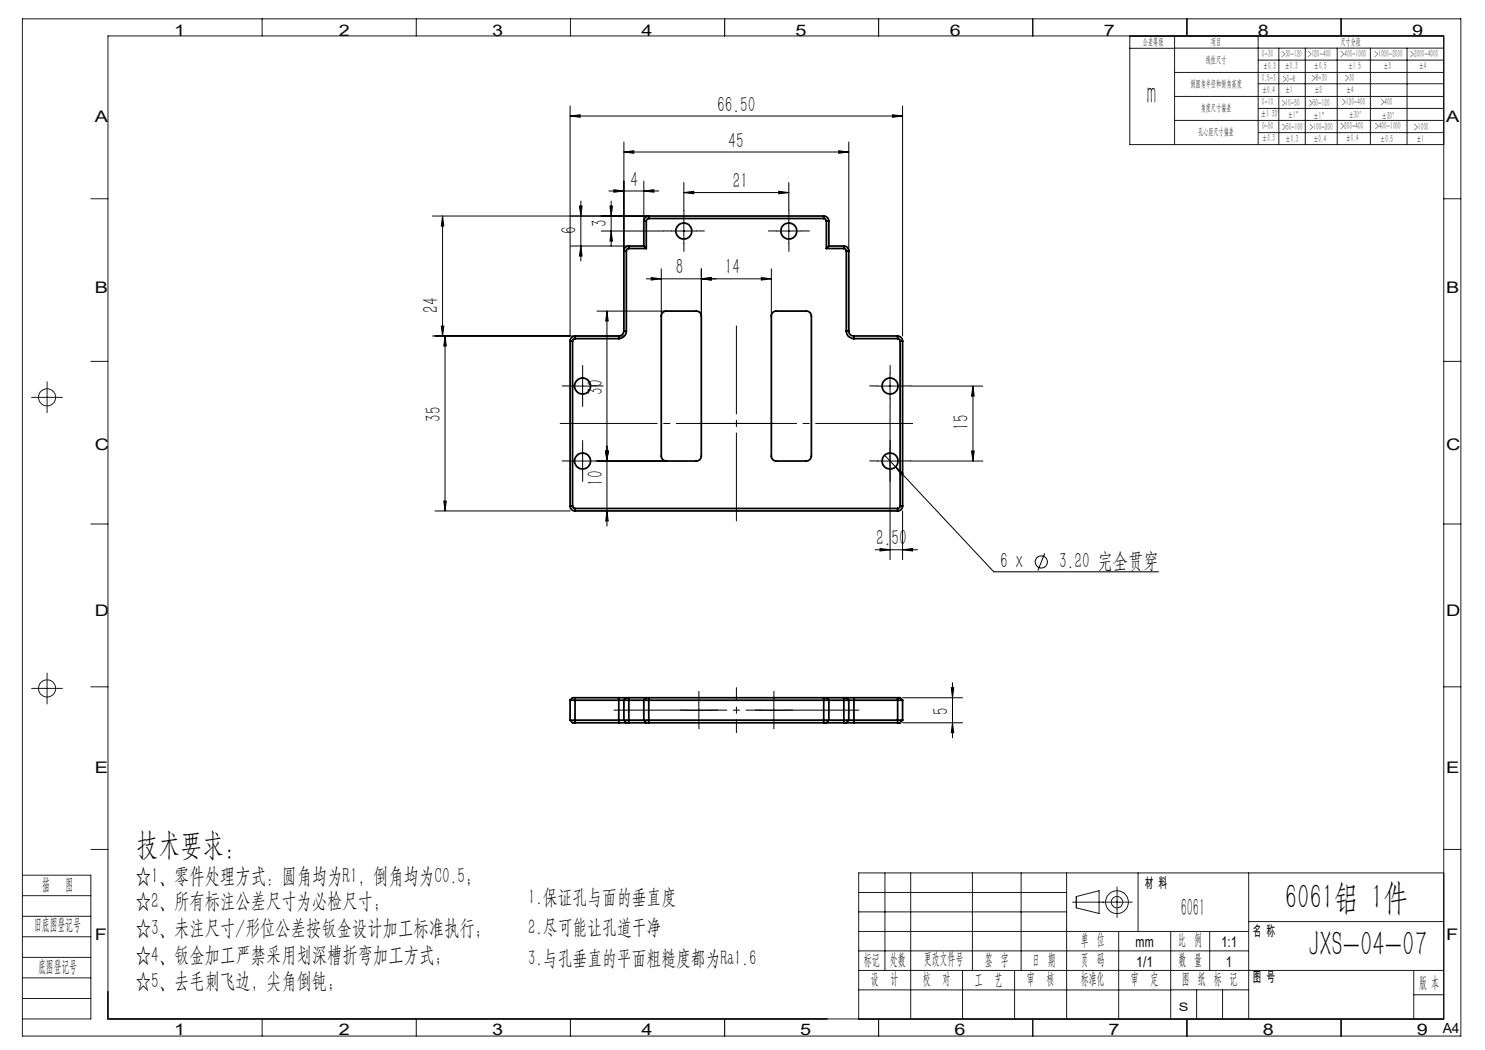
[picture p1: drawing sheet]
<svg xmlns="http://www.w3.org/2000/svg" width="297mm" height="210mm" viewBox="0 0 297 210" stroke-linecap="round" stroke-linejoin="round" font-family="sans-serif">
<g fill="none" stroke="#000" stroke-width=".2">
<path d="M114 23.2l2-.2v.5zM114 21.2v46M114 23.2h66.5M121.8 38.2h10M122.8 38l2 .2-2 .2zM124.8 30.4l2-.2v.4zM124.8 28.4v21.8M124.8 30.4h45M128.8 38.2l2-.2v.4zM128.8 36.2v8M136.8 38.5l1.9-.2v.5zM136.8 36.5v5.6"/>
<path d="M136.8 38.5h21M155.8 38.3l2 .2-2 .3zM157.8 36.5v5.6M167.7 30.2l2.1 .2-2.1 .2zM169.8 28.4v21.8M178.5 23l2 .2-2 .3zM180.5 21.2v46M86.5 43.2h43.3M88.5 43.2l.3 2h-.5zM88.5 43.2v24M114.2 49.2h11.6M115.9 41.2h.5l-.2 2z"/>
<path d="M116.2 40.2v12M116.2 49.2l.2 2h-.5zM120.2 46.2h12.5M122 41.2h.5l-.3 2zM122.2 40.2v9M122.2 46.2l.3 2h-.5zM129.3 55.8h25M130.2 55.5l2.1 .3-2.1 .2zM132.3 53.8v9.4M134.3 46.2h5M136.8 43.7v5M140.3 53.8v9.4"/>
<path d="M140.3 55.8l2-.3v.5zM152.3 55.5l2 .3-2 .2zM154.3 53.8v9.4M155.3 46.2h5M157.8 43.7v5M86.5 67.2h38.3M88.3 65.2h.5l-.3 2zM89 67.2l.3 2h-.5zM89 67.2v35M114 77.2h5M116.5 74.7v5M119.4 62.2h13.9"/>
<path d="M121.4 62.2l.2 2h-.5zM121.4 62.2v43M175.5 77.2h5M178 74.7v5M182.1 77.2h14.5M194.6 77.2l.2 2h-.5zM194.6 77.2v15M114 92.2h5M116.5 89.7v5M119.4 92.2h13.9M121.1 90.2h.5l-.2 2zM175.5 92.2h5"/>
<path d="M176.9 91l2.2 2.4M178 81.3v30.6M179.1 93.4l1.6 1.3-.4 .3zM179.1 93.4l19.7 21h32.9M182.1 92.2h14.5M194.3 90.2h.5l-.2 2zM87 102.2h27M88.8 100.2h.5l-.3 2zM121.4 102.2l.2 2h-.5zM175 110h8.5M176 109.7l2 .3-2 .2zM180.5 110l2-.3v.5z"/>
<path d="M180.5 102.2v9.7M209 110.7l-1.4 3.4M139.8 139.6v5M154.8 139.6v5M180.5 139.6h12M190.3 137.5h.4l-.2 2.1zM190.5 136.6v11M137.3 142.1h5M152.3 142.1h5M180.5 144.6h12M190.5 144.6l.2 1.9h-.4z"/>
<circle cx="208.3" cy="112.4" r="1.22"/>
</g>
<g fill="none" stroke="#191924" stroke-width=".2">
<path d="M4.5 3.8h287.7v203.4h-287.7zM52.4 3.8v3.4M83.3 3.8v3.4M114.1 3.8v3.4M144.9 3.8v3.4M175.7 3.8v3.4M206.6 3.8v3.4M226 7.2v21.7h62.7M226 9.7h8.9M234.9 7.2v21.7M234.9 9.6h53.8M234.9 14.5h53.8"/>
<path d="M234.9 19.3h53.8M237.4 3.8v3.4M251.6 7.2v21.7M251.7 12h37M251.7 16.7h37M255.8 9.6v19.3M261.1 9.6v19.3M267.4 9.6v19.3M268.2 3.8v3.4M274.1 9.6v7.2M274.1 16.9v12M281.4 9.6v7.2"/>
<path d="M281.4 16.9v12M18.2 39.7h3.4M234.9 24.1h53.8M251.7 21.7h37M251.7 26.5h37M288.7 39.7h3.5M6.3 79.5h6.2M9.4 76.4v6.1M18.2 72.3h3.4M288.7 72.3h3.5M18.2 104.8h3.4M288.7 104.8h3.5"/>
<path d="M6.3 137.7h6.2M9.4 134.6v6.2M18.2 137.4h3.4M288.7 137.4h3.5M4.5 175h13.7v28.8h-13.7M4.5 179.1h13.7M18.2 169.9h3.4M171.7 178.5h41.6M177 174.6v19.5M182.1 174.6v29.2M194.5 174.6v19.5M204.2 174.6v19.5"/>
<path d="M213.3 174.6v29.2M215.3 179.3l4.5-1.2v4.6l-4.5-1.1zM223.4 177.4v6.1M227.6 174.6v11.7M249.7 174.6v29.2M288.7 174.6h-117v29.2h117M288.7 169.9h3.5M4.5 191.5h13.7M4.5 183.3h13.7M4.5 187.4h13.7M4.5 195.6h13.7M4.5 199.7h13.7"/>
<path d="M171.7 194.1h117M171.7 198h62.4M171.7 190.2h78M171.7 182.4h41.6M171.7 186.3h78M192.5 194.1v9.7M202.9 194.1v9.7M214.5 180.4h11.9M223.7 186.3v17.5M234.1 198h15.6M234.1 186.3v17.5M239.3 198v5.8"/>
<path d="M241.9 186.3v7.8M244.5 198v5.8M249.7 184.3h39M282.8 194.1v9.7M282.8 199h5.9M52.4 203.8v3.4M83.3 203.8v3.4M114.1 203.8v3.4M144.9 203.8v3.4M175.7 203.8v3.4M206.6 203.8v3.4M237.4 203.8v3.4"/>
<path d="M268.2 203.8v3.4M288.7 203.8h-267.1v-196.6h267.1v196.6"/>
<circle cx="9.4" cy="79.5" r="1.71"/>
<circle cx="9.4" cy="137.7" r="1.71"/>
<circle cx="223.4" cy="180.4" r="2.28"/>
<circle cx="223.4" cy="180.4" r="1.14"/>
</g>
<path d="M171.8 142h-49" fill="none" stroke="#000" stroke-width=".2" stroke-dasharray="30.5 1.3 1.3 1.3" stroke-dashoffset="7.9"/>
<path d="M147.3 137.5v9" fill="none" stroke="#000" stroke-width=".2" stroke-dasharray="30.5 1.3 1.3 1.3" stroke-dashoffset="27.9"/>
<g fill="none" stroke="#000" stroke-width=".2" stroke-dasharray="30.5 1.3 1.3 1.3">
<path d="M134.3 46.2h-1.6M136.8 43.7v-1.6M136.8 48.7v1.6M139.3 46.2h1.6M155.3 46.2h-1.6M157.8 43.7v-1.6M157.8 48.7v1.6M160.3 46.2h1.6M114 77.2h-1.6M116.5 74.7v-1.6M116.5 79.7v1.6M119 77.2h1.6"/>
<path d="M175.5 77.2h-1.6M178 74.7v-1.6M178 79.7v1.6M180.5 77.2h1.6M114 92.2h-1.6M116.5 89.7v-1.6M116.5 94.7v1.6M119 92.2h1.6M175.5 92.2h-1.6M178 89.7v-1.6M178 94.7v1.6M180.5 92.2h1.6"/>
<path d="M139.8 139.5v-1.2M154.8 139.5v-1.2M137.3 142h-1.3M139.8 144.5v1.3M142.3 142h1.2M152.3 142h-1.3M154.8 144.5v1.3M157.3 142h1.2"/>
</g>
<path d="M147.3 65.2v39" fill="none" stroke="#000" stroke-width=".2" stroke-dasharray="30.5 1.3 1.3 1.3" stroke-dashoffset="12.9"/>
<path d="M112 84.7h42.7M139.9 84.7h42.6" fill="none" stroke="#000" stroke-width=".2" stroke-dasharray="30.5 1.3 1.3 1.3" stroke-dashoffset="11.1"/>
<g fill="#000">
<path d="M114 23.2l2-.2v.5zM178.5 23l2 .2-2 .3zM179.1 93.4l1.2 1.6 .4-.3zM136.8 38.5l1.9-.2v.5zM155.8 38.3l2 .2-2 .3z"/>
<path d="M124.8 30.4l2-.2v.4zM167.7 30.2l2.1 .2-2.1 .2zM122.8 38l2 .2-2 .2zM128.8 38.2l2-.2v.4z"/>
<path d="M122 41.2h.5l-.3 2zM122.2 46.2l.3 2h-.5zM115.9 41.2h.5l-.2 2zM116.2 49.2l.2 2h-.5z"/>
<path d="M140.3 55.8l2-.3v.5zM130.2 55.5l2.1 .3-2.1 .2z"/>
<path d="M152.3 55.5l2 .3-2 .2zM140.3 55.8l2-.3v.5z"/>
<path d="M89 67.2l.3 2h-.5zM88.8 100.2h.5l-.3 2zM88.5 43.2l.3 2h-.5zM88.3 65.2h.5l-.3 2zM121.4 62.2l.2 2h-.5zM121.1 90.2h.5l-.2 2zM121.1 90.2h.5l-.2 2zM121.4 102.2l.2 2h-.5z"/>
<path d="M194.3 90.2h.5l-.2 2zM194.6 77.2l.2 2h-.5zM190.5 144.6l.2 1.9h-.4zM190.3 137.5h.4l-.2 2.1z"/>
<path d="M176 109.7l2 .3-2 .2zM180.5 110l2-.3v.5z"/>
</g>
<g fill="none" stroke="#000" stroke-width=".35">
<path d="M124.8 50.2h.5M124.8 50.2v16M125.3 50.2v16M125.8 49.7l-.4 .1-.1 .4M125.8 49.2a.96 .96 0 0 0-1 1M125.8 49.7h3.5M125.8 49.2h3M125.8 49.2v.5M128.8 44.2h.5M128.8 49.2l.5 .5M128.8 44.2v5M129.3 44.2v5.5"/>
<path d="M129.8 43.7l-.4 .1-.1 .4M129.8 43.2a.96 .96 0 0 0-1 1M129.8 43.7h34.9M129.8 43.2v.5M129.8 43.2h34.9M164.7 43.7l.4 .1 .2 .4M164.7 43.2a1.02 1.02 0 0 1 1.1 1M164.7 43.2v.5M165.3 49.7h3.5M165.3 44.2v5.5M165.3 44.2h.5M165.8 49.2l-.5 .5"/>
<path d="M165.8 49.2h3M165.8 44.2v5M168.8 49.7l.3 .1 .2 .4M168.8 49.2a.96 .96 0 0 1 1 1M168.8 49.2v.5M169.3 50.2v16M169.3 50.2h.5M169.8 50.2v16M114 68.2v33M114 68.2h.5M114.5 68.2v33M115 67.7l-.4 .2-.1 .3"/>
<path d="M115 67.2a1.02 1.02 0 0 0-1 1M115 67.7h8.8M115 67.2v.5M115 67.2h8.8M123.8 67.2v.5M124.8 66.2a1.02 1.02 0 0 1-1 1M124.8 66.2h.5M125.3 66.2a1.57 1.57 0 0 1-1.5 1.5M132.5 62.5l.6-.3h6.2a.96 .96 0 0 1 1 1v28a.96 .96 0 0 1-1 1h-6a.97 .97 0 0 1-1-1v-28zM154.7 62.4l.4-.2h6.2a1.02 1.02 0 0 1 1 1v28a1.02 1.02 0 0 1-1 1h-6a.96 .96 0 0 1-1-1v-28.2zM169.3 66.2a1.51 1.51 0 0 0 1.5 1.5M169.3 66.2h.5"/>
<path d="M169.8 66.2a.97 .97 0 0 0 1 1M170.8 67.7h8.7M170.8 67.2v.5M170.8 67.2h8.7M179.5 67.7l.4 .2 .1 .3M179.5 67.2a1.02 1.02 0 0 1 1 1M179.5 67.2v.5M180 68.2v33M180 68.2h.5M180.5 68.2v33M114 101.2a.96 .96 0 0 0 1 1M114 101.2h.5"/>
<path d="M114.5 101.2l.2 .4 .3 .1M115 101.7h64.5M115 102.2h64.5M115 101.7v.5M179.5 101.7v.5M180 101.2l-.1 .4-.4 .1M180 101.2h.5M180.5 101.2a.96 .96 0 0 1-1 1M115 139.6h-.5l-.5 .4M115 139.6v5M115 139.6h8.8M123.8 139.6h1.5"/>
<path d="M123.8 139.6v5M125.3 139.6h.5M125.3 139.6l-.5 .4M125.8 139.6v5M125.8 139.6h3.5M129.3 139.6h.5M129.3 139.6l-.5 .4M129.8 139.6v5M129.8 139.6h34.9M164.7 139.6h.6M164.7 139.6v5M165.3 139.6h3.5"/>
<path d="M165.3 139.6l.5 .4M168.8 139.6h.5M168.8 139.6v5M169.3 139.6h1.5M169.3 139.6l.5 .4M170.8 139.6v5M170.8 139.6h8.7M179.5 139.6h.5l.5 .4M179.5 139.6v5M114 140h10.8M114 144h10.8M114 144l.5 .6h.5"/>
<path d="M114 140v4M115 144.6h8.8M123.8 144.6h1.5M124.8 140h4M124.8 144h4M124.8 140v4M124.8 144l.5 .6M125.3 144.6h.5M125.8 144.6h3.5M128.8 140h37M128.8 144h37M128.8 140v4"/>
<path d="M128.8 144l.5 .6M129.3 144.6h.5M129.8 144.6h34.9M164.7 144.6h.6M165.3 144.6h3.5M165.8 140h4M165.8 144h4M165.8 140v4M165.8 144l-.5 .6M168.8 144.6h.5M169.3 144.6h1.5M169.8 140h10.7"/>
<path d="M169.8 144h10.7M169.8 140v4M169.8 144l-.5 .6M170.8 144.6h8.7M180.5 144l-.5 .6h-.5M180.5 140v4"/>
<circle cx="136.8" cy="46.2" r="1.6"/>
<circle cx="157.8" cy="46.2" r="1.6"/>
<circle cx="116.5" cy="77.2" r="1.61"/>
<circle cx="178" cy="77.2" r="1.61"/>
<circle cx="116.5" cy="92.2" r="1.6"/>
<circle cx="178" cy="92.2" r="1.6"/>
</g>
<g font-size="7.1">
<text x="257" y="181.8">6061铝 1件</text>
<text x="261.7" y="191.1">JXS-04-07</text>
</g>
<text font-size="6.3" fill="#0a0605" x="229.4" y="20.8">m</text>
<text font-size="6.3" x="27.3" y="170.9">技术要求：</text>
<text font-size="5" fill="#0a0605" x="236.1" y="183.2">6061</text>
<g font-size="4.4">
<text x="143.4" y="22.3">66.50</text>
<text x="145.7" y="29.5">45</text>
<text x="126.1" y="37.3">4</text>
<text x="146.6" y="37.6">21</text>
<text x="115.3" y="46.7" transform="rotate(-90 115.3 46.7)">6</text>
<text x="121.4" y="45.5" transform="rotate(-90 121.4 45.5)">3</text>
<text x="135.2" y="54.9">8</text>
<text x="145" y="54.9">14</text>
<text x="87.7" y="62.6" transform="rotate(-90 87.7 62.6)">24</text>
<text x="120.5" y="78.9" transform="rotate(-90 120.5 78.9)">30</text>
<text x="88.2" y="84.3" transform="rotate(-90 88.2 84.3)">35</text>
<text x="193.7" y="85.9" transform="rotate(-90 193.7 85.9)">15</text>
<text x="120.5" y="97.2" transform="rotate(-90 120.5 97.2)">10</text>
<text x="175.2" y="109.1">2.50</text>
<text x="200" y="113.7">6 x</text>
<text x="211.8" y="113.7">3.20 完全贯穿</text>
<text x="189.7" y="142.9" transform="rotate(-90 189.7 142.9)">5</text>
<text x="27.2" y="176.7">☆1、零件处理方式：圆角均为R1，倒角均为C0.5；</text>
</g>
<g font-size="4.4" fill="#0a0605">
<text x="27.2" y="181.7">☆2、所有标注公差尺寸为必检尺寸；</text>
<text x="27.2" y="187">☆3、未注尺寸/形位公差按钣金设计加工标准执行；</text>
<text x="27.2" y="192.3">☆4、钣金加工严禁采用划深槽折弯加工方式；</text>
<text x="27.2" y="197.7">☆5、去毛刺飞边，尖角倒钝；</text>
</g>
<g font-size="4.2">
<text x="105.6" y="180.8">1.保证孔与面的垂直度</text>
<text x="105.6" y="186.9">2.尽可能让孔道干净</text>
<text x="105.6" y="192.9">3.与孔垂直的平面粗糙度都为Ra1.6</text>
</g>
<g font-size="3.4" fill="#0a0605">
<text x="8.4" y="178">描</text>
<text x="13.1" y="178">图</text>
<text x="6.8" y="186">旧底图登记号</text>
<text x="7.6" y="194.4">底图登记号</text>
</g>
<g font-size="3.3" fill="#0a0605">
<text x="216.2" y="189">单 位</text>
<text x="235.7" y="189">比 例</text>
<text x="172.8" y="192.9">标记</text>
<text x="174.2" y="196.7">设</text>
<text x="178" y="192.9">处数</text>
<text x="178.1" y="196.7">计</text>
<text x="184.6" y="196.8">校</text>
<text x="184.8" y="192.9">更改文件号</text>
<text x="188.5" y="196.8">对</text>
<text x="195" y="196.9">工</text>
<text x="197" y="192.9">签 字</text>
<text x="198.9" y="196.9">艺</text>
<text x="205.4" y="196.8">审</text>
<text x="206.4" y="192.9">日 期</text>
<text x="209.3" y="196.8">核</text>
<text x="216.2" y="196.8">标准化</text>
<text x="216.2" y="193">页 码</text>
<text x="226.2" y="196.8">审</text>
<text x="230.1" y="196.8">定</text>
<text x="235.7" y="192.9">数 量</text>
<text x="236.4" y="196.8">图 纸 标 记</text>
<text x="283.8" y="197.5">版 本</text>
</g>
<g font-size="3.2" fill="#0a0605">
<text x="34.9" y="7.2">1</text>
<text x="67.8" y="7.2">2</text>
<text x="98.4" y="7.1">3</text>
<text x="128.3" y="7.2">4</text>
<text x="159.1" y="7.1">5</text>
<text x="190" y="7.1">6</text>
<text x="220.8" y="7.2">7</text>
<text x="251.6" y="7.1">8</text>
<text x="282.4" y="7.1">9</text>
<text x="19" y="24.3">A</text>
<text x="289.2" y="24.3">A</text>
<text x="19" y="58.6">B</text>
<text x="289.2" y="58.6">B</text>
<text x="19" y="90">C</text>
<text x="289.2" y="90">C</text>
<text x="19" y="123.1">D</text>
<text x="289.2" y="123.1">D</text>
<text x="19" y="154.6">E</text>
<text x="289.2" y="154.6">E</text>
<text x="19" y="187.9">F</text>
<text x="289.2" y="187.9">F</text>
<text x="34.9" y="207">1</text>
<text x="67.8" y="207">2</text>
<text x="98.4" y="207">3</text>
<text x="128.3" y="207">4</text>
<text x="160.1" y="207">5</text>
<text x="190.9" y="207">6</text>
<text x="221.7" y="207">7</text>
<text x="252.5" y="207">8</text>
<text x="283.4" y="207">9</text>
</g>
<g font-size="3" fill="#0a0605">
<text x="227.1" y="189.5">mm</text>
<text x="244.2" y="189.5">1:1</text>
<text x="227.3" y="193.3">1/1</text>
<text x="245.2" y="193.4">1</text>
</g>
<g font-size="2.8" fill="#0a0605">
<text x="229" y="177.6">材 料</text>
<text x="250.6" y="187.2">名 称</text>
<text x="250.6" y="196.4">图 号</text>
<text x="288.5" y="206.5">A4</text>
</g>
<text font-size="2.3" fill="#0a0605" x="235.8" y="202.1">S</text>
<text font-size="2.1" fill="#0a0605" x="252.2" y="23.4">±1 30′ ±1</text>
<g font-size="2" fill="#0a0605">
<text x="228.6" y="8.9">公差等级</text>
<text x="242.2" y="9">项目</text>
<text x="252.4" y="11.4">0-30</text>
<text x="256.3" y="11.3">&gt;30-120</text>
<text x="261.6" y="11.4">&gt;120-400</text>
<text x="268.1" y="8.9">尺寸分段</text>
<text x="268.1" y="11.4">&gt;400-1000</text>
<text x="274.9" y="11.4">&gt;1000-2000</text>
<text x="282" y="11.5">&gt;2000-4000</text>
<text x="238.1" y="17.4">倒圆角半径和倒角高度</text>
<text x="241.2" y="12.5">线性尺寸</text>
<text x="252.4" y="16.3">0.5-3</text>
<text x="252.6" y="13.9">±0.2</text>
<text x="256.5" y="16.4">&gt;3-6</text>
<text x="257" y="13.8">±0.3</text>
<text x="262.4" y="16.2">&gt;6-30</text>
<text x="262.8" y="13.9">±0.5</text>
<text x="269" y="16.2">&gt;30</text>
<text x="269.6" y="13.8">±1.5</text>
<text x="276.7" y="13.8">±3</text>
<text x="283.8" y="13.8">±4</text>
<text x="240.1" y="22.2">角度尺寸偏差</text>
<text x="252.4" y="21">0-10</text>
<text x="252.4" y="18.5">±0.4</text>
<text x="256.3" y="21.1">&gt;10-50</text>
<text x="257" y="18.6">±1</text>
<text x="261.8" y="21.1">&gt;50-120</text>
<text x="262.7" y="23.8">±1°</text>
<text x="262.9" y="18.7">±2</text>
<text x="268.4" y="21">&gt;120-400</text>
<text x="269.2" y="18.6">±4</text>
<text x="269.7" y="23.7">±30′</text>
<text x="276.1" y="21">&gt;400</text>
<text x="276.4" y="23.8">±20′</text>
<text x="239.6" y="27.1">孔心距尺寸偏差</text>
<text x="252.4" y="25.9">0-50</text>
<text x="252.4" y="28.2">±0.3</text>
<text x="256.4" y="26">&gt;50-100</text>
<text x="257.1" y="28.3">±0.3</text>
<text x="261.9" y="26">&gt;100-200</text>
<text x="262.7" y="28.4">±0.4</text>
<text x="268.1" y="25.9">&gt;200-400</text>
<text x="269.2" y="28.2">±0.4</text>
<text x="275" y="25.8">&gt;400-1000</text>
<text x="276.1" y="28.3">±0.5</text>
<text x="282.9" y="26">&gt;1000</text>
<text x="283.3" y="28.4">±1</text>
</g>
<text font-size="1.9" fill="#0a0605" x="259.1" y="23.7">°</text>
</svg>
